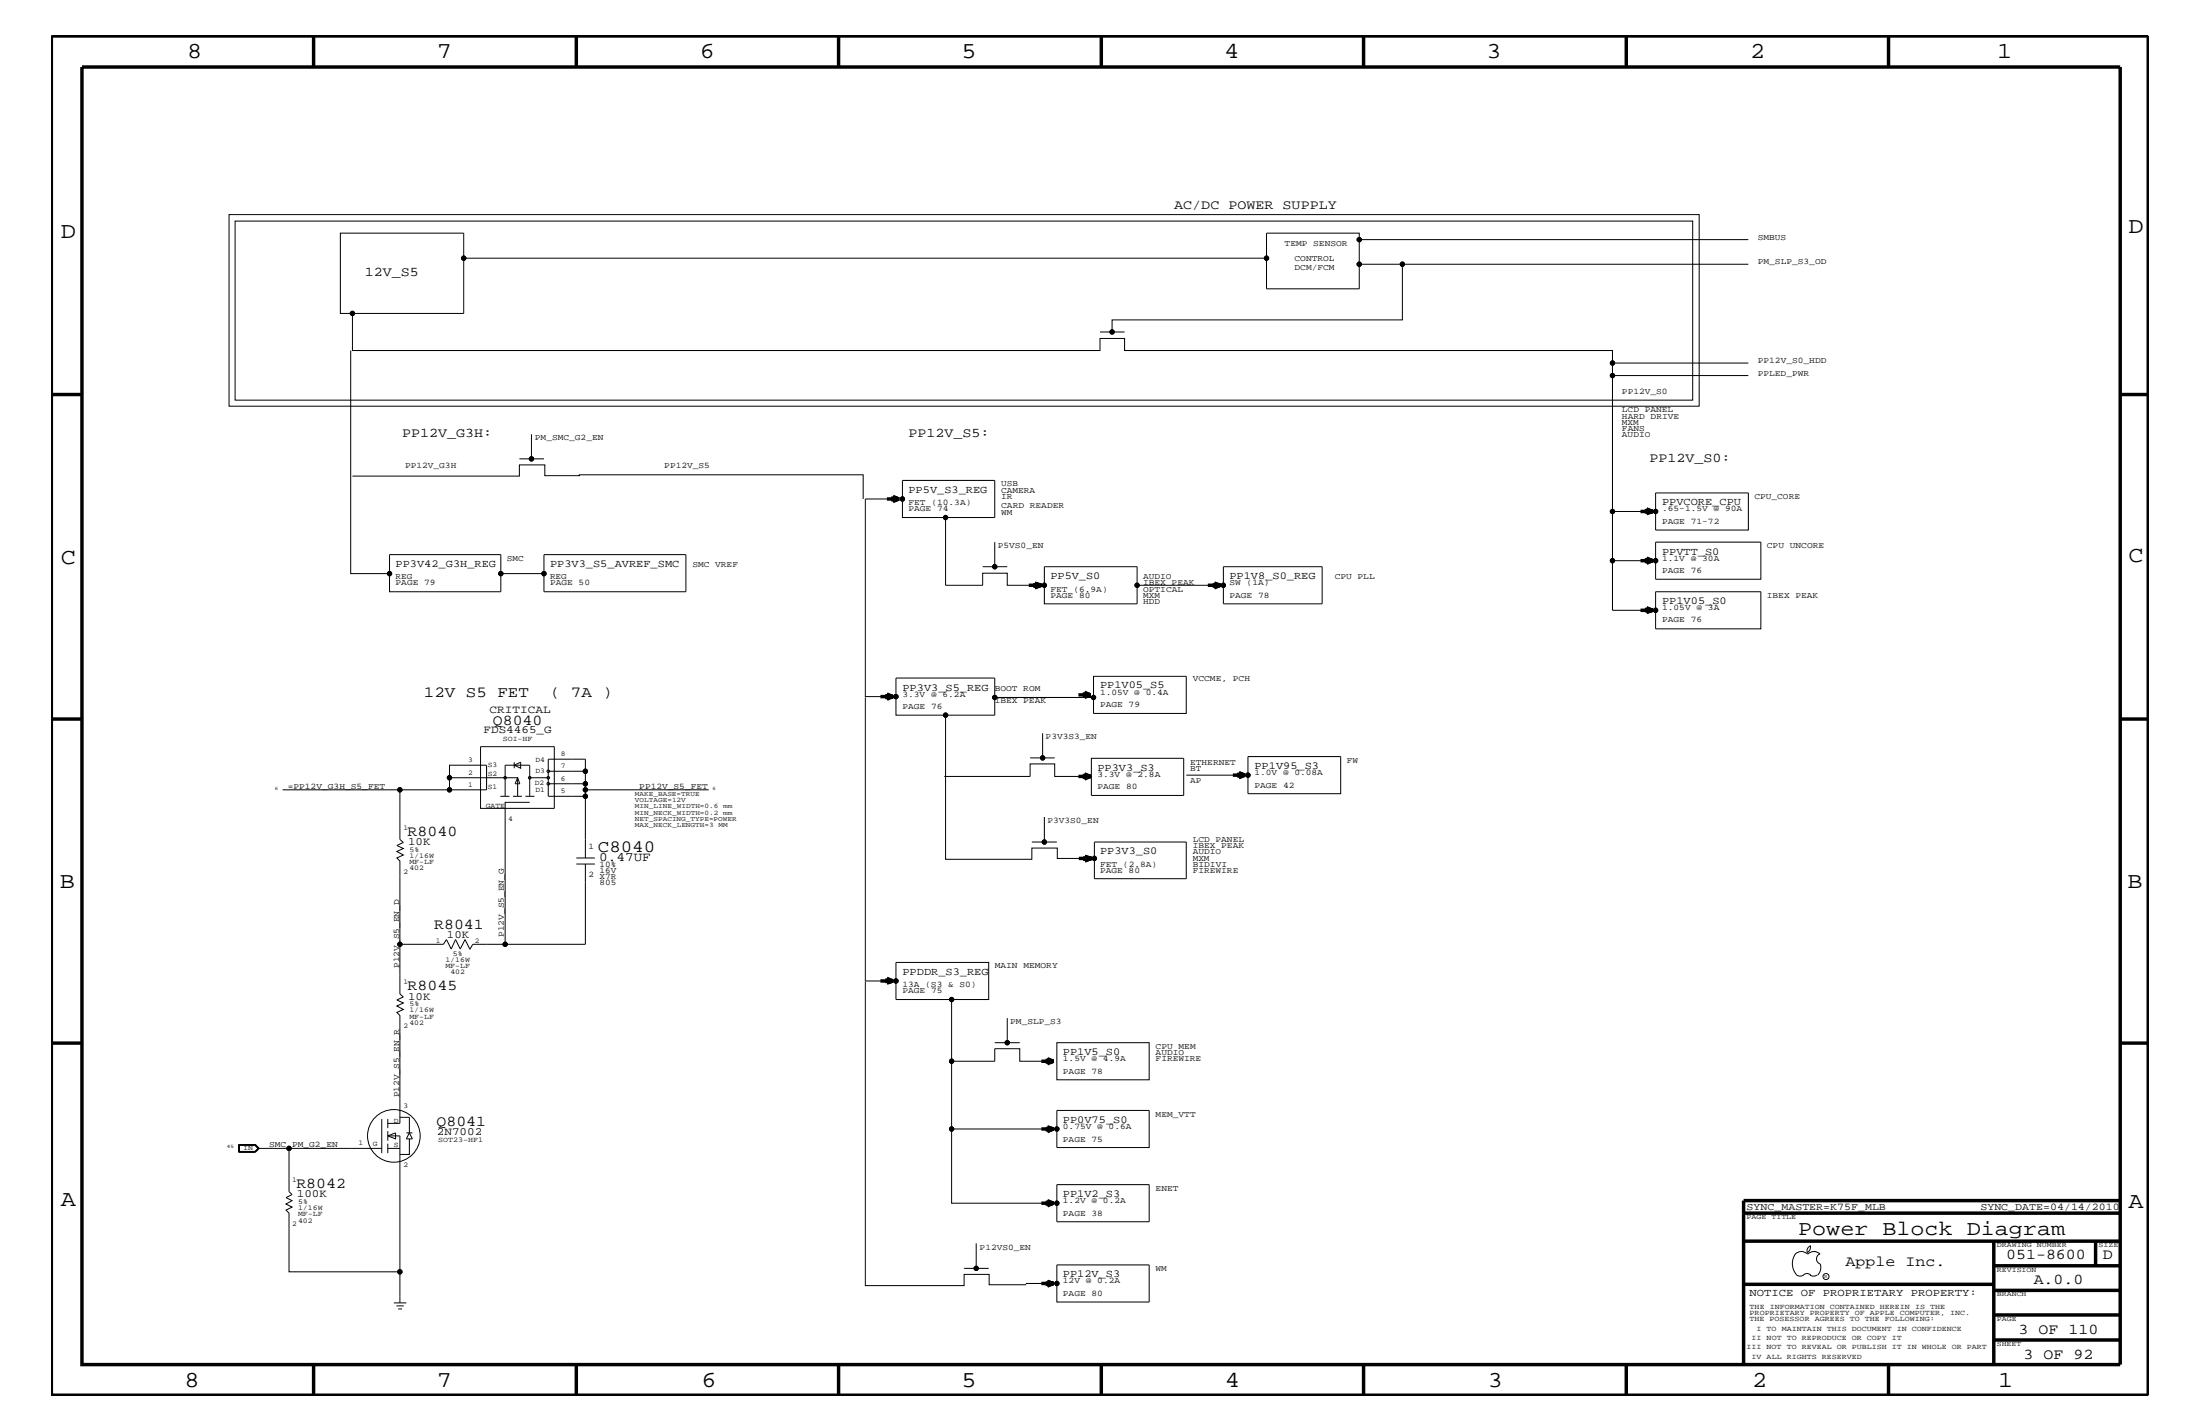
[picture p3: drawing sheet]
<svg xmlns="http://www.w3.org/2000/svg" width="432mm" height="279mm" viewBox="0 0 432 279" stroke-linecap="round" stroke-linejoin="round" font-family="sans-serif">
<g fill="none" stroke="#000" stroke-width=".2">
<path d="M45 42.1h288.5v37.6h-288.5zM46.1 43.4h286.1v35.1h-286.1zM248.6 50.7v6h18.2v-4.9M266.8 47v-1.3h-18.2v5h-157.6v-5h-24.2v15.8h24.2v-10.8M343.2 51.8h-67.9v11h-57v2.3h-2.4M343.2 47h-76.4v4.8h8.5M68.8 68.8v43.8h7.7v-3.8h21.8v7.3h-21.8v-3.5M69.2 61.5v7.3h146.7v-2.4h4.8v2.4h95.8v2.4h26.7M218.3 65.1h2.4M316.5 71.2v2.5M343.2 73.7h-26.7v26.7h8.5M69.2 93.4h32.7v-2.2h5v2.1h6.8v-.1h55.7v4.7"/>
<path d="M101.9 90h4.9M104.3 85.2v4.8M177.1 97.9v3.6h8.5M325 96.7h18.2v7.3h-18.2zM98.3 112.6h8.5v3.5h27.8v-7.3h-27.8v3.8M185.6 101.5h9.6v-7.2h-18.1v3.6h-7.3v38.8h6.1M185.6 101.5v13.3h7.3v-2.3h4.8v2.3h7.3v-3.6h18.2v7.3h-18.2v-3.7M192.9 111.2h2.3M195.2 106.4v4.8h2.5M223.2 114.8h16.9M240.1 111.2h19.4v7.3h-19.4zM316.5 100.4v9.6h8.5"/>
<path d="M316.5 110v9.7h8.5M325 106.4h20.6v7.3h-20.6zM325 116.1h20.6v7.3h-20.6zM169.8 136.8v55.7h6.1M175.9 136.7v3.6h9.7M175.9 136.7v-3.7h19.3v3.8M214.6 136.8h-19.4v3.5h-9.6v28.3h16.9v-2.2h5v2h7.3M214.6 132.7h18.2v7.3h-18.2zM55.5 155h23v9.7l.7 .6-1.3 .6 1.3 .6-1.3 .6 1.3 .7-1.3 .5 .6 .6v16.4h8.5l.6-1 1 1.9 .8-1.9 .9 1.9 1-1.9 .9 1.9M78.5 155h17v-4.9h-7.3v4.9M88.2 152.6h13.4l.4 1.2h-.9l.5-1.2v3.6M94.3 146.5h14.5v12.1h-14.5z"/>
<path d="M98.2 156.2h1.8M99.1 156.2v-6.1h4.9v6.1M100.7 156.2h1.7M100.9 150.1l1.3-.6v1.2zM100.9 149.5v1.2M103.1 156.2h1.8M104 157.4h-4.9v27.9M104 152.6h3.6M107.6 151.3h7.3M107.6 153.8h7.3M114.9 156.2v-7.2h-7.3v7.2h7.3v12.1M114.9 155h24.2"/>
<path d="M185.3 152.3h16.9v-2.4h4.8v2.4h7.3M204.6 143.9v4.8h-2.4M204.6 148.7h2.4M214.2 148.8h18.1v7.3h-18.1zM232.8 152.1h12.1v-3.7h18.2v7.3h-18.2v-3.6M113.1 169.5h3.7M113.1 168.3h3.7M114.9 169.5v15.8h-22.1l-.6 1M202.5 165.2h4.9M205 160.3v4.9M214.8 165.2h18v7.2h-18zM78.5 185.3v9.7l.7 .6-1.3 .6 1.3 .6-1.3 .6 1.3 .7-1.3 .6 .6 .5v21.2h-2.4"/>
<path d="M169.8 192.6v59.7h19.4v-2.3h4.9v2.1h7.3M175.9 188.8h18.2v7.3h-18.2zM186.8 196.1v25.4M197.7 199.8v4.8M74.9 219.6v6.7M76.1 219.6v1.7M78.5 219.2h1.8v3.1l.6 1.2h-1.1l.5-1.2M186.8 208.2h8.4v-2.4h5v2.4h4.8M195.2 204.6h5M207.4 204.6h18.2v7.3h-18.2zM207.4 217.9h18.2v7.3h-18.2zM46.8 224.6h3.3l.8 .7-.8 .8h-3.3z"/>
<path d="M46.9 224.6v1.4h3.2l.7-.7-.7-.7M47 226v-1.4h3l.7 .7-.7 .7M47 224.7h3l.6 .6M50.6 225.3h24.3M50.6 225.3l-.6 .6h-3M56.7 225.3v8.5l.6 .6-1.2 .6 1.2 .6-1.2 .6 1.2 .6-1.2 .6 .6 .6v11.5h21.8v6.1M76.1 222.9l1.5-.6v1.2zM76.1 222.9h2.4v26.6M76.1 225.3h2.4M76.1 221.9v1.9M76.1 224.4v1.9M79.8 222.3h1.1"/>
<path d="M80.3 223.5v3h-1.8M207.4 221.5h-20.6v14.6h20.6v-3.7h18.2v7.3h-18.2v-3.6M77.3 255.6h2.5M77.8 256.2h1.4M78.1 256.8h.8M189.2 248.9h4.9M191.6 244v4.9M201.3 251.8h6.1M207.4 248.2h18.2v7.3h-18.2zM352.3 246.1a1.69 1.69 0 0 1 2.5 0M352.4 246a3.3 3.3 0 0 0 .2 4.1M352.6 250.2l.7 .2 .7-.2"/>
<path d="M354 250.2l.7-.3 .7 .3M354.8 246.1a1.69 1.69 0 0 1 2.4 0M355.2 250.2l.7 .2 .7-.2M355.3 244.4v.3a1.18 1.18 0 0 1-.6 1.1M355.4 244.4a.99 .99 0 0 0-.6 1.4M357.2 246a1.04 1.04 0 0 0-.7 1 1.04 1.04 0 0 0 .7 1M357.3 248l.1 .7a2.11 2.11 0 0 1-.6 1.5"/>
<circle cx="91" cy="50.7" r=".42"/>
<circle cx="248.6" cy="50.7" r=".42"/>
<circle cx="266.8" cy="47" r=".42"/>
<circle cx="266.8" cy="51.8" r=".42"/>
<circle cx="275.3" cy="51.8" r=".42"/>
<circle cx="69.2" cy="61.5" r=".42"/>
<circle cx="218.3" cy="65.1" r=".42"/>
<circle cx="316.5" cy="71.2" r=".42"/>
<circle cx="316.5" cy="73.7" r=".42"/>
<circle cx="104.3" cy="90" r=".42"/>
<circle cx="177.1" cy="97.9" r=".42"/>
<circle cx="76.5" cy="112.6" r=".42"/>
<circle cx="98.3" cy="112.6" r=".42"/>
<circle cx="106.8" cy="112.6" r=".42"/>
<circle cx="185.6" cy="101.5" r=".42"/>
<circle cx="195.2" cy="111.2" r=".42"/>
<circle cx="205" cy="114.8" r=".42"/>
<circle cx="223.2" cy="114.8" r=".42"/>
<circle cx="240.1" cy="114.8" r=".42"/>
<circle cx="316.5" cy="100.4" r=".42"/>
<circle cx="316.5" cy="110" r=".42"/>
<circle cx="325" cy="100.4" r=".42"/>
<circle cx="325" cy="119.7" r=".42"/>
<circle cx="325" cy="110" r=".42"/>
<circle cx="175.9" cy="136.7" r=".42"/>
<circle cx="195.2" cy="136.8" r=".42"/>
<circle cx="214.6" cy="136.8" r=".42"/>
<circle cx="78.5" cy="155" r=".42"/>
<circle cx="88.2" cy="152.6" r=".42"/>
<circle cx="88.2" cy="155" r=".42"/>
<circle cx="99.1" cy="152.6" r=".25"/>
<circle cx="104" cy="152.6" r=".25"/>
<circle cx="107.6" cy="152.6" r=".25"/>
<circle cx="107.6" cy="151.3" r=".25"/>
<circle cx="107.6" cy="153.8" r=".25"/>
<circle cx="114.9" cy="151.3" r=".42"/>
<circle cx="114.9" cy="153.8" r=".42"/>
<circle cx="114.9" cy="156.2" r=".42"/>
<circle cx="114.9" cy="155" r=".42"/>
<circle cx="185.6" cy="140.3" r=".42"/>
<circle cx="204.6" cy="148.7" r=".42"/>
<circle cx="244.9" cy="152.1" r=".42"/>
<circle cx="205" cy="165.2" r=".42"/>
<circle cx="214.8" cy="168.4" r=".42"/>
<circle cx="78.5" cy="185.3" r=".42"/>
<circle cx="99.1" cy="185.3" r=".42"/>
<circle cx="175.9" cy="192.5" r=".42"/>
<circle cx="186.8" cy="196.1" r=".42"/>
<circle cx="186.8" cy="208.2" r=".42"/>
<circle cx="197.7" cy="204.6" r=".42"/>
<circle cx="56.7" cy="225.3" r=".42"/>
<circle cx="77.3" cy="222.9" r="5.2"/>
<circle cx="186.8" cy="221.5" r=".42"/>
<circle cx="207.4" cy="221.5" r=".42"/>
<circle cx="207.4" cy="236.1" r=".42"/>
<circle cx="78.5" cy="249.5" r=".42"/>
<circle cx="191.6" cy="248.9" r=".42"/>
<circle cx="207.4" cy="251.8" r=".42"/>
<circle cx="358.4" cy="250.5" r=".59"/>
</g>
<g fill="none" stroke="#000" stroke-width=".68" stroke-linecap="butt">
<path d="M10.1 7.1h411.5v266.7h-411.5zM16.1 13.2h400v254.5h-400zM61.6 7.1v6.1M113.1 7.1v6.1M164.6 7.1v6.1M216.2 7.1v6.1M267.6 7.1v6.1M319.2 7.1v6.1M370.7 7.1v6.1M10.1 77.4h6M416.1 77.4h5.5M174.1 97.9h2.3"/>
<path d="M175.3 97.4l1.1 .5-1.1 .5zM175.3 97.6l1.1 .3M175.3 97.7l1.1 .2M176.4 97.9l-1.1 .1M176.4 97.9l-1.1 .3M323.2 99.9l1.2 .5-1.2 .4zM323.2 99.9l1.2 .5M201.9 114.8h2.5M203.1 114.4l1.3 .4-1.3 .5zM203.1 114.5l1.3 .3M203.1 114.8h1.3M203.1 114.7l1.3 .1"/>
<path d="M204.4 114.8l-1.3 .2M204.4 114.8l-1.3 .5M204.4 114.8l-1.3 .3M237.1 114.8h2.4M238.3 114.4l1.2 .4-1.2 .5zM238.3 114.5l1.2 .3M238.3 114.8h1.2M238.3 114.7l1.2 .1M239.5 114.8l-1.2 .2M239.5 114.8l-1.2 .5M239.5 114.8l-1.2 .3M322 100.4h2.4"/>
<path d="M322 119.7h2.4M322 110h2.4M323.2 109.5l1.2 .5-1.2 .5zM323.2 119.2l1.2 .5-1.2 .5zM323.2 100.2l1.2 .2M323.2 100.1l1.2 .3M323.2 119.3l1.2 .4M323.2 119.6l1.2 .1M323.2 119.5l1.2 .2M323.2 109.7l1.2 .3M323.2 109.9l1.2 .1M323.2 109.8l1.2 .2"/>
<path d="M324.4 100.4h-1.2M324.4 100.4l-1.2 .3M324.4 100.4l-1.2 .1M324.4 119.7l-1.2 .1M324.4 119.7l-1.2 .4M324.4 119.7l-1.2 .3M324.4 110l-1.2 .2M324.4 110l-1.2 .3M172.8 136.7h2.5M174.1 136.2l1.2 .5-1.2 .5zM174.1 136.3l1.2 .4M174.1 136.6l1.2 .1"/>
<path d="M174.1 136.4l1.2 .3M175.3 136.7l-1.2 .1M175.3 136.7l-1.2 .3M175.3 136.7l-1.2 .2M211.7 136.3h2.3M212.9 135.8l1.1 .5-1.1 .5zM212.9 136l1.1 .3M212.9 136.2l1.1 .1M212.9 136.1l1.1 .2M214 136.3l-1.1 .1M214 136.3l-1.1 .4M214 136.3l-1.1 .3"/>
<path d="M10.1 141.1h6M211.7 152.3h2.3M212.9 151.8l1.1 .5-1.1 .6zM212.9 152l1.1 .3M212.9 152.2l1.1 .1M212.9 152.1l1.1 .2M214 152.3l-1.1 .1M214 152.3l-1.1 .4M214 152.3l-1.1 .3M242 152.1h2.3M243.2 151.6l1.1 .5-1.1 .5zM243.2 151.8l1.1 .3"/>
<path d="M243.2 152l1.1 .1M244.3 152.1l-1.1 .1M244.3 152.1l-1.1 .3M244.3 152.1l-1.1 .2M416.1 141.1h5.5M211.8 168.4h2.4M212.9 168l1.3 .4-1.3 .5zM212.9 168.1l1.3 .3M212.9 168.3l1.3 .1M212.9 168.2l1.3 .2M214.2 168.4l-1.3 .2M214.2 168.4l-1.3 .5"/>
<path d="M214.2 168.4l-1.3 .3M172.8 192.5h2.5M174.1 192l1.2 .5-1.2 .4zM174.1 192.1l1.2 .4M174.1 192.3l1.2 .2M174.1 192.2l1.2 .3M175.3 192.5l-1.2 .1M175.3 192.5l-1.2 .3M175.3 192.5l-1.2 .2M10.1 204.7h6M204.4 208.2h2.4M205.6 207.7l1.2 .5-1.2 .5z"/>
<path d="M205.6 207.9l1.2 .3M205.6 208.1l1.2 .1M205.6 208l1.2 .2M206.8 208.2l-1.2 .1M206.8 208.2l-1.2 .4M206.8 208.2l-1.2 .3M416.1 204.7h5.5M204.4 236.1h2.4M204.4 221.5h2.4M205.6 221.1l1.2 .4-1.2 .5zM205.6 235.6l1.2 .5-1.2 .5zM205.6 235.7l1.2 .4"/>
<path d="M205.6 236l1.2 .1M205.6 235.8l1.2 .3M205.6 221.2l1.2 .3M205.6 221.4l1.2 .1M205.6 221.3l1.2 .2M206.8 236.1l-1.2 .1M206.8 236.1l-1.2 .3M206.8 236.1l-1.2 .2M206.8 221.5l-1.2 .2M206.8 221.5l-1.2 .4M206.8 221.5l-1.2 .3M342.2 238h73.9"/>
<path d="M416.1 235.6h-73.9v32.1M204.4 251.8h2.4M205.6 251.4l1.2 .4-1.2 .5zM205.6 251.5l1.2 .3M205.6 251.7l1.2 .1M205.6 251.6l1.2 .2M206.8 251.8l-1.2 .2M206.8 251.8l-1.2 .5M206.8 251.8l-1.2 .3M342.2 243.5h73.9M342.2 252h49.1M391.3 243.5v24.2"/>
<path d="M391.3 258h24.8M391.3 253.2h24.8M391.3 248.4h24.8M411.3 243.5v4.9M61.6 267.7v6.1M113.1 267.7v6.1M164.6 267.7v6.1M216.2 268v5.8M267.6 267.7v6.1M319.2 267.7v6.1M370.7 267.7v6.1M391.3 262.9h24.8"/>
</g>
<g fill="#000">
<circle cx="91" cy="50.7" r=".42"/>
<circle cx="248.6" cy="50.7" r=".42"/>
<circle cx="266.8" cy="47" r=".42"/>
<circle cx="266.8" cy="51.8" r=".42"/>
<circle cx="275.3" cy="51.8" r=".42"/>
<circle cx="69.2" cy="61.5" r=".42"/>
<circle cx="218.3" cy="65.1" r=".42"/>
<circle cx="316.5" cy="71.2" r=".42"/>
<circle cx="316.5" cy="73.7" r=".42"/>
<circle cx="104.3" cy="90" r=".42"/>
<circle cx="177.1" cy="97.9" r=".42"/>
<circle cx="76.5" cy="112.6" r=".42"/>
<circle cx="98.3" cy="112.6" r=".42"/>
<circle cx="106.8" cy="112.6" r=".42"/>
<circle cx="185.6" cy="101.5" r=".42"/>
<circle cx="195.2" cy="111.2" r=".42"/>
<circle cx="205" cy="114.8" r=".42"/>
<circle cx="223.2" cy="114.8" r=".42"/>
<circle cx="240.1" cy="114.8" r=".42"/>
<circle cx="316.5" cy="100.4" r=".42"/>
<circle cx="316.5" cy="110" r=".42"/>
<circle cx="325" cy="100.4" r=".42"/>
<circle cx="325" cy="119.7" r=".42"/>
<circle cx="325" cy="110" r=".42"/>
<circle cx="175.9" cy="136.7" r=".42"/>
<circle cx="195.2" cy="136.8" r=".42"/>
<circle cx="214.6" cy="136.8" r=".42"/>
<circle cx="78.5" cy="155" r=".42"/>
<circle cx="88.2" cy="152.6" r=".42"/>
<circle cx="88.2" cy="155" r=".42"/>
<circle cx="114.9" cy="151.3" r=".42"/>
<circle cx="114.9" cy="153.8" r=".42"/>
<circle cx="114.9" cy="156.2" r=".42"/>
<circle cx="114.9" cy="155" r=".42"/>
<circle cx="185.6" cy="140.3" r=".42"/>
<circle cx="204.6" cy="148.7" r=".42"/>
<circle cx="244.9" cy="152.1" r=".42"/>
<circle cx="205" cy="165.2" r=".42"/>
<circle cx="214.8" cy="168.4" r=".42"/>
<circle cx="78.5" cy="185.3" r=".42"/>
<circle cx="99.1" cy="185.3" r=".42"/>
<circle cx="175.9" cy="192.5" r=".42"/>
<circle cx="186.8" cy="196.1" r=".42"/>
<circle cx="186.8" cy="208.2" r=".42"/>
<circle cx="197.7" cy="204.6" r=".42"/>
<circle cx="56.7" cy="225.3" r=".42"/>
<circle cx="186.8" cy="221.5" r=".42"/>
<circle cx="207.4" cy="221.5" r=".42"/>
<circle cx="207.4" cy="236.1" r=".42"/>
<circle cx="78.5" cy="249.5" r=".42"/>
<circle cx="191.6" cy="248.9" r=".42"/>
<circle cx="207.4" cy="251.8" r=".42"/>
</g>
<g font-size="4.5">
<text x="36.7" y="11.5">8</text>
<text x="85.8" y="11.5">7</text>
<text x="137.3" y="11.5">6</text>
<text x="188.7" y="11.5">5</text>
<text x="240.3" y="11.5">4</text>
<text x="291.8" y="11.5">3</text>
<text x="343.5" y="11.5">2</text>
<text x="392" y="11.5">1</text>
<text x="11.9" y="46.8">D</text>
<text x="417.7" y="45.7">D</text>
<text x="11.9" y="110.6">C</text>
<text x="417.7" y="110.3">C</text>
<text x="11.8" y="174.3">B</text>
<text x="417.6" y="174.2">B</text>
<text x="11.9" y="236.7">A</text>
<text x="417.7" y="237.1">A</text>
<text x="36.2" y="272.1">8</text>
<text x="85.8" y="272.1">7</text>
<text x="137.7" y="272.1">6</text>
<text x="188.7" y="272.1">5</text>
<text x="240.4" y="272.1">4</text>
<text x="292" y="272.1">3</text>
<text x="343.9" y="272.1">2</text>
<text x="392.2" y="272.1">1</text>
</g>
<text font-size="4.1" x="352.9" y="242.3">Power Block Diagram</text>
<text font-size="3.4" x="117.3" y="167.1">C8040</text>
<g font-size="3">
<text x="83.2" y="136.8">12V S5 FET</text>
<text x="107.9" y="136.8">( 7A )</text>
<text x="96.7" y="142.2">Q8040</text>
<text x="80" y="163.9">R8040</text>
<text x="85.2" y="182.2">R8041</text>
<text x="80" y="194.3">R8045</text>
<text x="85.7" y="220.9">Q8041</text>
<text x="58.2" y="233">R8042</text>
<text x="362.2" y="248.4">Apple Inc.</text>
<text x="393.7" y="247.1">051-8600</text>
<text x="399.2" y="252">A.0.0</text>
<text x="412.7" y="247.1">D</text>
<text x="396.2" y="261.6">3 OF 110</text>
<text x="397.2" y="266.6">3 OF 92</text>
</g>
<g font-size="2.6">
<text x="230.5" y="40.9">AC/DC POWER SUPPLY</text>
<text x="71.6" y="54.2">12V_S5</text>
<text x="78.9" y="85.8">PP12V_G3H:</text>
<text x="178.3" y="85.8">PP12V_S5:</text>
<text x="323.8" y="90.6">PP12V_S0:</text>
</g>
<text font-size="2.5" x="117.6" y="168.9">0.47UF</text>
<g font-size="2.2">
<text x="94.9" y="143.9">FDS4465_G</text>
<text x="96.1" y="139.8">CRITICAL</text>
<text x="80.1" y="165.8">10K</text>
<text x="87.7" y="184">10K</text>
<text x="80.1" y="196.1">10K</text>
<text x="85.8" y="222.6">2N7002</text>
<text x="58.3" y="234.9">100K</text>
</g>
<g font-size="2.1">
<text x="178.3" y="96.7">PP5V_S3_REG</text>
<text x="326.2" y="99.1">PPVCORE_CPU</text>
<text x="77.6" y="111.2">PP3V42_G3H_REG</text>
<text x="107.9" y="111.2">PP3V3_S5_AVREF_SMC</text>
<text x="206.2" y="113.7">PP5V_S0</text>
<text x="241.3" y="113.7">PP1V8_S0_REG</text>
<text x="326.2" y="108.8">PPVTT_S0</text>
<text x="326.2" y="118.5">PP1V05_S0</text>
<text x="177.1" y="135.5">PP3V3_S5_REG</text>
<text x="215.9" y="135.1">PP1V05_S5</text>
<text x="215.4" y="151.2">PP3V3_S3</text>
<text x="246.2" y="150.9">PP1V95_S3</text>
<text x="215.9" y="167.6">PP3V3_S0</text>
<text x="177.1" y="191.2">PPDDR_S3_REG</text>
<text x="208.6" y="207">PP1V5_S0</text>
<text x="208.6" y="220.3">PP0V75_S0</text>
<text x="208.6" y="234.9">PP1V2_S3</text>
<text x="208.6" y="250.6">PP12V_S3</text>
<text x="343.4" y="254.4">NOTICE OF PROPRIETARY PROPERTY:</text>
</g>
<g font-size="2">
<text x="342.8" y="237.4">SYNC_MASTER=K75F_MLB</text>
<text x="388.7" y="237.4">SYNC_DATE=04/14/2010</text>
</g>
<g font-size="1.7">
<text x="345" y="47">SMBUS</text>
<text x="252.1" y="48.3">TEMP SENSOR</text>
<text x="254.1" y="53">DCM/FCM</text>
<text x="254.1" y="51.3">CONTROL</text>
<text x="345" y="51.8">PM_SLP_S3_OD</text>
<text x="345" y="71.2">PP12V_S0_HDD</text>
<text x="318.3" y="77.3">PP12V_S0</text>
<text x="345" y="73.7">PPLED_PWR</text>
<text x="318.3" y="83.3">MXM</text>
<text x="318.3" y="82.2">HARD DRIVE</text>
<text x="318.3" y="80.9">LCD PANEL</text>
<text x="105" y="86.4">PM_SMC_G2_EN</text>
<text x="318.3" y="84.5">FANS</text>
<text x="318.3" y="85.8">AUDIO</text>
<text x="79.5" y="91.8">PP12V_G3H</text>
<text x="130.4" y="91.8">PP12V_S5</text>
<text x="196.5" y="95.4">USB</text>
<text x="178.3" y="99.1">FET (10.3A)</text>
<text x="178.3" y="100.4">PAGE 74</text>
<text x="196.5" y="96.7">CAMERA</text>
<text x="196.5" y="101">WM</text>
<text x="196.5" y="99.7">CARD READER</text>
<text x="196.5" y="97.9">IR</text>
<text x="326.2" y="100.4">.65-1.5V @ 90A</text>
<text x="344.3" y="97.9">CPU_CORE</text>
<text x="195.8" y="107.6">P5VS0_EN</text>
<text x="326.2" y="102.7">PAGE 71-72</text>
<text x="346.8" y="107.6">CPU UNCORE</text>
<text x="77.6" y="113.7">REG</text>
<text x="99.5" y="110">SMC</text>
<text x="107.9" y="113.7">REG</text>
<text x="135.9" y="111.2">SMC VREF</text>
<text x="224.4" y="113.7">AUDIO</text>
<text x="262" y="113.7">CPU PLL</text>
<text x="326.2" y="112.5">PAGE 76</text>
<text x="326.2" y="110">1.1V @ 30A</text>
<text x="77.6" y="114.8">PAGE 79</text>
<text x="107.9" y="114.8">PAGE 50</text>
<text x="206.2" y="116.1">FET (6.9A)</text>
<text x="206.2" y="117.3">PAGE 80</text>
<text x="224.4" y="114.8">IBEX PEAK</text>
<text x="224.4" y="117.3">MXM</text>
<text x="224.4" y="116.1">OPTICAL</text>
<text x="224.4" y="118.5">HDD</text>
<text x="241.3" y="114.8">SW (1A)</text>
<text x="241.3" y="117.3">PAGE 78</text>
<text x="326.2" y="119.7">1.05V @ 3A</text>
<text x="346.8" y="117.3">IBEX PEAK</text>
<text x="326.2" y="122.1">PAGE 76</text>
<text x="177.1" y="136.7">3.3V @ 6.2A</text>
<text x="195.2" y="137.9">IBEX PEAK</text>
<text x="195.2" y="135.5">BOOT ROM</text>
<text x="215.9" y="136.3">1.05V @ 0.4A</text>
<text x="234.1" y="133.6">VCCME, PCH</text>
<text x="177.1" y="139.1">PAGE 76</text>
<text x="215.9" y="138.7">PAGE 79</text>
<text x="205.2" y="145.1">P3V3S3_EN</text>
<text x="264.3" y="149.6">FW</text>
<text x="56.5" y="154.7">=PP12V_G3H_S5_FET</text>
<text x="125.5" y="154.7">PP12V_S5_FET</text>
<text x="215.4" y="152.4">3.3V @ 2.8A</text>
<text x="215.4" y="154.9">PAGE 80</text>
<text x="233.6" y="150.1">ETHERNET</text>
<text x="233.6" y="153.7">AP</text>
<text x="233.6" y="151.2">BT</text>
<text x="246.2" y="154.5">PAGE 42</text>
<text x="246.2" y="152.1">1.0V @ 0.08A</text>
<text x="205.6" y="161.6">P3V3S0_EN</text>
<text x="115.5" y="166.5">1</text>
<text x="234.1" y="165.2">LCD PANEL</text>
<text x="234.1" y="166.4">IBEX PEAK</text>
<text x="234.1" y="167.6">AUDIO</text>
<text x="115.5" y="172">2</text>
<text x="117.7" y="173.7">805</text>
<text x="117.7" y="171.2">16V</text>
<text x="117.7" y="170.1">10%</text>
<text x="117.7" y="172.4">X7R</text>
<text x="215.9" y="170">FET (2.8A)</text>
<text x="215.9" y="171.2">PAGE 80</text>
<text x="234.1" y="170">BIDIVI</text>
<text x="234.1" y="171.2">FIREWIRE</text>
<text x="234.1" y="168.9">MXM</text>
<text x="98.9" y="183.8" transform="rotate(-90 98.9 183.8)">P12V_S5_EN_G</text>
<text x="78.3" y="189.9" transform="rotate(-90 78.3 189.9)">P12V_S5_EN_D</text>
<text x="195.2" y="190">MAIN MEMORY</text>
<text x="177.1" y="194.8">PAGE 75</text>
<text x="177.1" y="193.7">13A (S3 &amp; S0)</text>
<text x="198.3" y="200.9">PM_SLP_S3</text>
<text x="208.6" y="208.2">1.5V @ 4.9A</text>
<text x="226.8" y="205.8">CPU MEM</text>
<text x="226.8" y="208.2">FIREWIRE</text>
<text x="226.8" y="207">AUDIO</text>
<text x="78.3" y="215.3" transform="rotate(-90 78.3 215.3)">P12V_S5_EN_R</text>
<text x="208.6" y="210.7">PAGE 78</text>
<text x="208.6" y="221.5">0.75V @ 0.6A</text>
<text x="226.8" y="219.1">MEM_VTT</text>
<text x="52.8" y="225.1">SMC_PM_G2_EN</text>
<text x="208.6" y="224">PAGE 75</text>
<text x="226.8" y="233.7">ENET</text>
<text x="208.6" y="238.5">PAGE 38</text>
<text x="208.6" y="236.1">1.2V @ 0.2A</text>
<text x="192.3" y="245.2">P12VS0_EN</text>
<text x="208.6" y="251.8">12V @ 0.2A</text>
<text x="226.8" y="249.5">WM</text>
<text x="208.6" y="254.3">PAGE 80</text>
</g>
<g font-size="1.4">
<text x="91.9" y="149.5">3</text>
<text x="98.7" y="145.3">SOI-HF</text>
<text x="105.1" y="149.5">D4</text>
<text x="110.1" y="148.4">8</text>
<text x="91.9" y="152">2</text>
<text x="91.9" y="154.4">1</text>
<text x="95.8" y="150.6">S3</text>
<text x="95.8" y="152.3">S2</text>
<text x="95.8" y="154.9">S1</text>
<text x="105" y="154">D2</text>
<text x="105.1" y="155.5">D1</text>
<text x="105.1" y="151.7">D3</text>
<text x="110.1" y="150.7">7</text>
<text x="110.1" y="153.2">6</text>
<text x="110.1" y="155.6">5</text>
<text x="95.3" y="158.4">GATE</text>
<text x="99.7" y="161.1">4</text>
<text x="124.6" y="156.2">MAKE_BASE=TRUE</text>
<text x="124.6" y="157.4">VOLTAGE=12V</text>
<text x="124.6" y="158.6">MIN_LINE_WIDTH=0.6 mm</text>
<text x="124.6" y="159.9">MIN_NECK_WIDTH=0.2 mm</text>
<text x="124.6" y="161.1">NET_SPACING_TYPE=POWER</text>
<text x="79.2" y="162.8">1</text>
<text x="80.3" y="167.1">5%</text>
<text x="124.6" y="162.2">MAX_NECK_LENGTH=3 MM</text>
<text x="79.2" y="171.4">2</text>
<text x="80.3" y="168.3">1/16W</text>
<text x="80.3" y="169.5">MF-LF</text>
<text x="80.3" y="170.7">402</text>
<text x="85.5" y="184.9">1</text>
<text x="93.2" y="184.9">2</text>
<text x="87.4" y="189.9">MF-LF</text>
<text x="87.4" y="188.7">1/16W</text>
<text x="88.4" y="191.1">402</text>
<text x="88.9" y="187.5">5%</text>
<text x="79.2" y="193.2">1</text>
<text x="80.3" y="197.4">5%</text>
<text x="79.2" y="201.7">2</text>
<text x="80.3" y="201">402</text>
<text x="80.3" y="199.8">MF-LF</text>
<text x="80.3" y="198.7">1/16W</text>
<text x="77.3" y="220.2">D</text>
<text x="79.2" y="217.5">3</text>
<text x="47.8" y="225.7">IN</text>
<text x="70.4" y="224.7">1</text>
<text x="73.2" y="224.9">G</text>
<text x="77.3" y="225.1">S</text>
<text x="86" y="224">SOT23-HF1</text>
<text x="57.3" y="232">1</text>
<text x="79.2" y="229">2</text>
<text x="58.5" y="236.2">5%</text>
<text x="58.5" y="237.4">1/16W</text>
<text x="58.5" y="238.6">MF-LF</text>
<text x="58.5" y="239.9">402</text>
<text x="342.8" y="239.2">PAGE TITLE</text>
<text x="57.3" y="240.5">2</text>
<text x="391.9" y="244.7">DRAWING NUMBER</text>
<text x="411.9" y="244.7">SIZE</text>
<text x="391.9" y="249.5">REVISION</text>
<text x="343.4" y="256.8">THE INFORMATION CONTAINED HEREIN IS THE</text>
<text x="391.9" y="254.4">BRANCH</text>
<text x="343.4" y="259.3">THE POSESSOR AGREES TO THE FOLLOWING:</text>
<text x="343.4" y="258">PROPRIETARY PROPERTY OF APPLE COMPUTER, INC.</text>
<text x="343.8" y="262.9">II NOT TO REPRODUCE OR COPY IT</text>
<text x="344.8" y="261.1">I TO MAINTAIN THIS DOCUMENT IN CONFIDENCE</text>
<text x="391.9" y="259.3">PAGE</text>
<text x="342.8" y="264.7">III NOT TO REVEAL OR PUBLISH IT IN WHOLE OR PART</text>
<text x="343.8" y="266.6">IV ALL RIGHTS RESERVED</text>
<text x="391.9" y="264.1">SHEET</text>
</g>
<g font-size="1">
<text x="53.9" y="155">6</text>
<text x="139.9" y="155">6</text>
<text x="44.5" y="225.3">45</text>
<text x="358.1" y="250.7">R</text>
</g>
</svg>
